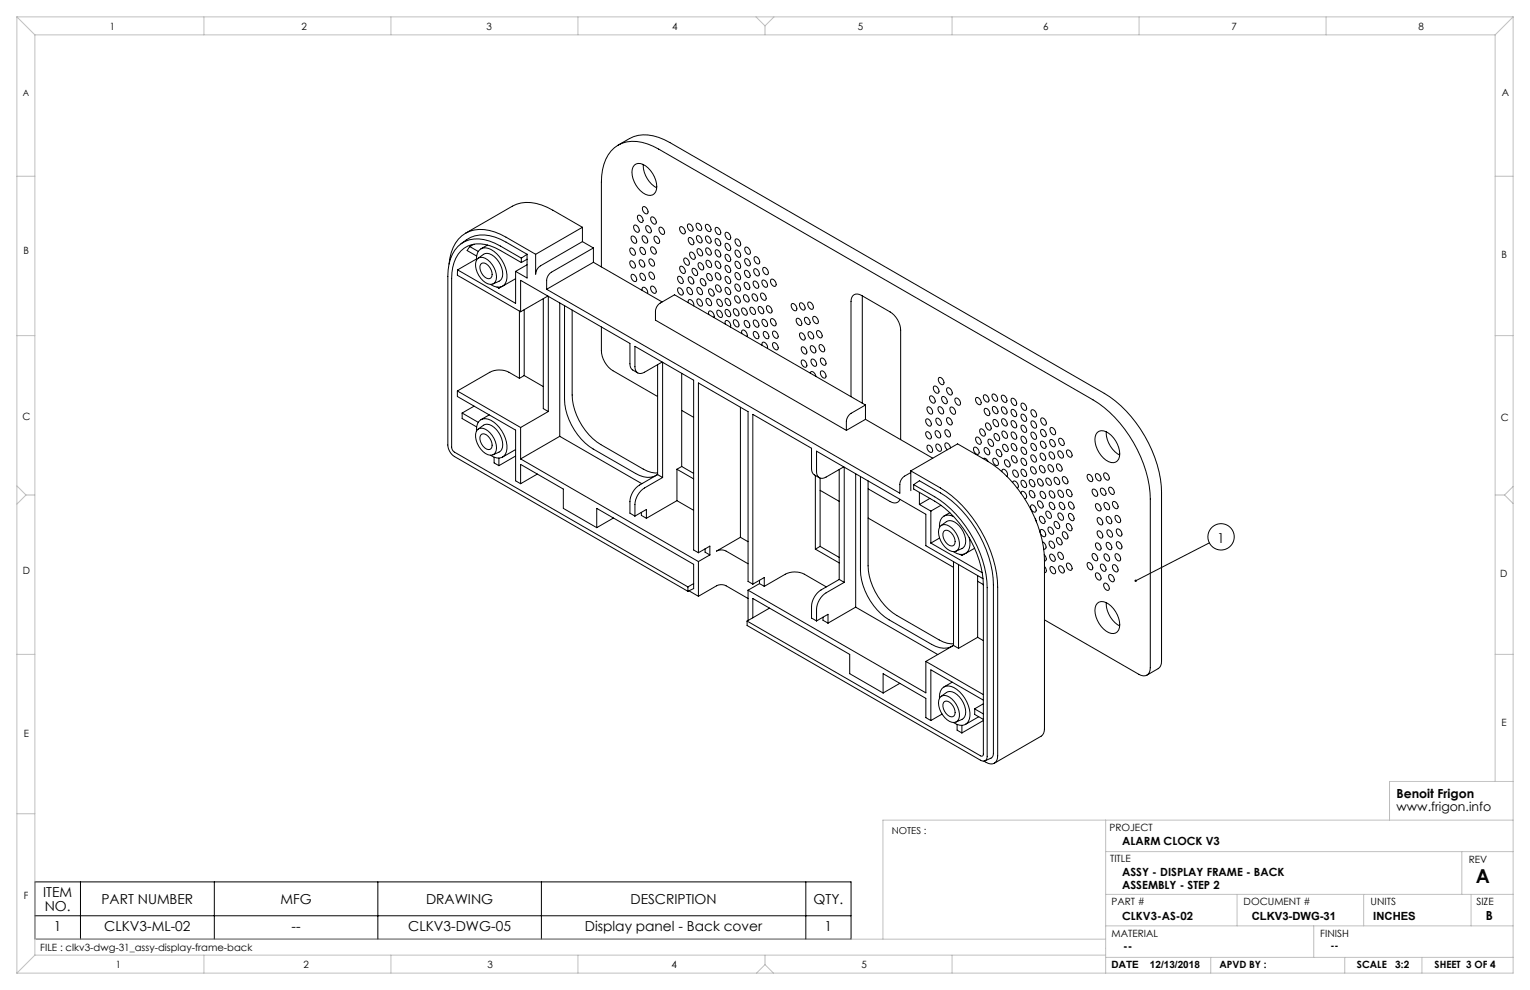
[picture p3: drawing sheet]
<svg xmlns="http://www.w3.org/2000/svg" width="432mm" height="279mm" viewBox="0 0 432 279" stroke-linecap="round" stroke-linejoin="round" font-family="sans-serif">
<g fill="none" stroke="#000" stroke-width=".28">
<path d="M174.5 41a11.8 11.8 0 0 1 8.4-2.9 15.6 15.6 0 0 1 6.2 2.1l122.6 70.8a35.7 35.7 0 0 1 16.1 28v47.6a2.29 2.29 0 0 1-.9 2.1l-3.2 1.8M179 46.6a2.84 2.84 0 0 1 3.9 .8 6.7 6.7 0 0 1 2.2 6.7 2.23 2.23 0 0 1-3.6 .3 7 7 0 0 1-2.8-7.3zM181.5 58.3a1.32 1.32 0 0 1 1.2 2 1.32 1.32 0 0 1-1.2-2zM181.5 46.4a7.5 7.5 0 0 0 3.8 6.6M129.1 76.2v1.5l17.8 10.3M129.1 76.2l16.4 9.4v-9M130.1 68.8a9.2 9.2 0 0 1 11.2-1.3l7.4 4.3M132.6 69.6l-.8 1.1 2.7 1.6M132.6 69.6l2.4 1.4M133.8 68.9l-1.2 .7M134.5 73.1l-5.4 3.1M134.5 73.4a2.82 2.82 0 0 1 2.5-3.5 8.1 8.1 0 0 1 5.9 6.6 3.6 3.6 0 0 1-1.3 4.4 3.4 3.4 0 0 1-3.2-.6"/>
<path d="M134.7 73.1a2.5 2.5 0 0 1 3.6 .9 5.6 5.6 0 0 1 1.5 5.5 2.16 2.16 0 0 1-3.5-.3 5.2 5.2 0 0 1-1.6-6.1zM134.9 72.9l1.6-1.1a2.93 2.93 0 0 1 3.6 1.2 5.8 5.8 0 0 1 1.5 5.7l-.8 .7-1.7 .7M135.9 74.3a2.33 2.33 0 0 1 2.7 1.8 1.88 1.88 0 0 1-.4 2.5 3.1 3.1 0 0 1-2.6-3.9zM137.6 69.2l-1.9 1M145.5 78.7l-3.7 2.1M147.1 72.9a30.5 30.5 0 0 0-10.5-5.3 8 8 0 0 0-9.9 7l-.3 3.4v47.6a4.2 4.2 0 0 0 1.9 3.3l65.8 38M147.1 74.1a29.5 29.5 0 0 0-10.1-5.1 7.4 7.4 0 0 0-9.2 6.5l-.3 3.1v47.6l.3 1 66.3 38.4M147.1 72.9v1.2M148.7 71.8v6.7l-3.2-1.9M148.7 71.8l-1.6 1.1M148.7 73.2l-1.6 .9M148.7 74.7l-3.2 1.9"/>
<path d="M151.2 71.8l-8.4-4.9a11.4 11.4 0 0 0-11.4-1.1 10.8 10.8 0 0 0-4.7 8.7M164.4 68.2l-11.9 6.8a2.98 2.98 0 0 0-1.3 2.4v-5.6M164.4 64.1l-8.4-4.8a11.4 11.4 0 0 0-11.4-1.1l-13.2 7.6M164.4 68.2l3.1 1.8M164.4 64.1l-13.2 7.7M164.4 64.1v4.1M167.5 70l-11.9 6.8a2.98 2.98 0 0 0-1.3 2.4v2.4M167.5 74l-13.2 7.6M167.5 74l19.4 11.2M167.5 70v4M169.7 75.3v-23.9a11.4 11.4 0 0 1 4.8-10.4 11.4 11.4 0 0 1 11.4 1.1l122.6 70.7a35.7 35.7 0 0 1 16.1 28v47.6a1.97 1.97 0 0 1-.9 2.1 1.97 1.97 0 0 1-2.3-.2l-26.6-15.4M178 70a1.32 1.32 0 0 1 1.1 2 1.32 1.32 0 0 1-1.1-2z"/>
<path d="M178 73.6a1.32 1.32 0 0 1 1.1 2 1.32 1.32 0 0 1-1.1-2zM178.3 66.6a1.32 1.32 0 0 1 1.2 2 1.32 1.32 0 0 1-1.2-2zM178.3 77.5a1.32 1.32 0 0 1 1.2 1.9 1.32 1.32 0 0 1-1.2-1.9zM179 63.5a1.32 1.32 0 0 1 1.2 2 1.32 1.32 0 0 1-1.2-2zM180.1 60.8a1.32 1.32 0 0 1 1.2 1.9 1.32 1.32 0 0 1-1.2-1.9zM180.6 73.4a1.32 1.32 0 0 1 1.1 1.9 1.32 1.32 0 0 1-1.1-1.9zM180.8 69.8a1.32 1.32 0 0 1 1.2 2 1.32 1.32 0 0 1-1.2-2zM180.8 77.1a1.32 1.32 0 0 1 1.2 2 1.32 1.32 0 0 1-1.2-2zM181.4 66.6a1.32 1.32 0 0 1 1.2 2 1.32 1.32 0 0 1-1.2-2zM182.5 63.7a1.32 1.32 0 0 1 1.1 2 1.32 1.32 0 0 1-1.1-2zM183.4 73.1a1.32 1.32 0 0 1 1.1 2 1.32 1.32 0 0 1-1.1-2zM183.4 76.8a1.32 1.32 0 0 1 1.1 2 1.32 1.32 0 0 1-1.1-2z"/>
<path d="M183.8 69.7a1.32 1.32 0 0 1 1.2 2 1.32 1.32 0 0 1-1.2-2zM183.9 61.2a1.32 1.32 0 0 1 1.1 2 1.32 1.32 0 0 1-1.1-2zM184.8 66.7a1.32 1.32 0 0 1 1.1 2 1.32 1.32 0 0 1-1.1-2zM186.2 64.1a1.32 1.32 0 0 1 1.1 2 1.32 1.32 0 0 1-1.1-2zM191.5 78a1.32 1.32 0 0 1 1.1 2 1.32 1.32 0 0 1-1.1-2zM192 64a1.32 1.32 0 0 1 1.2 2 1.32 1.32 0 0 1-1.2-2zM192 75.2a1.32 1.32 0 0 1 1.2 1.9 1.32 1.32 0 0 1-1.2-1.9zM193.2 72.9a1.32 1.32 0 0 1 1.1 1.9 1.32 1.32 0 0 1-1.1-1.9zM194.2 63.2a1.32 1.32 0 0 1 1.2 2 1.32 1.32 0 0 1-1.2-2zM194.4 78.1a1.32 1.32 0 0 1 1.2 2 1.32 1.32 0 0 1-1.2-2zM194.5 67.1a1.32 1.32 0 0 1 1.1 1.9 1.32 1.32 0 0 1-1.1-1.9zM194.8 71.2a1.32 1.32 0 0 1 1.2 2 1.32 1.32 0 0 1-1.2-2z"/>
<path d="M195.5 75.8a1.32 1.32 0 0 1 1.2 1.9 1.32 1.32 0 0 1-1.2-1.9zM196.7 63a1.32 1.32 0 0 1 1.1 2 1.32 1.32 0 0 1-1.1-2zM196.8 66.5a1.32 1.32 0 0 1 1.1 2 1.32 1.32 0 0 1-1.1-2zM196.9 70.2a1.32 1.32 0 0 1 1.2 2 1.32 1.32 0 0 1-1.2-2zM197.2 74.2a1.32 1.32 0 0 1 1.2 1.9 1.32 1.32 0 0 1-1.2-1.9zM197.9 78.7a1.32 1.32 0 0 1 1.1 1.9 1.32 1.32 0 0 1-1.1-1.9zM199.3 63.3a1.32 1.32 0 0 1 1.1 2 1.32 1.32 0 0 1-1.1-2zM199.3 66.6a1.32 1.32 0 0 1 1.2 2 1.32 1.32 0 0 1-1.2-2zM199.4 70a1.32 1.32 0 0 1 1.1 2 1.32 1.32 0 0 1-1.1-2zM199.5 73.5a1.32 1.32 0 0 1 1.1 2 1.32 1.32 0 0 1-1.1-2zM199.7 77.2a1.32 1.32 0 0 1 1.1 2 1.32 1.32 0 0 1-1.1-2zM202 64.2a1.32 1.32 0 0 1 1.2 2 1.32 1.32 0 0 1-1.2-2z"/>
<path d="M202 67.4a1.32 1.32 0 0 1 1.2 1.9 1.32 1.32 0 0 1-1.2-1.9zM202.1 70.5a1.32 1.32 0 0 1 1.1 2 1.32 1.32 0 0 1-1.1-2zM202.1 73.7a1.32 1.32 0 0 1 1.1 2 1.32 1.32 0 0 1-1.1-2zM202.1 77a1.32 1.32 0 0 1 1.1 2 1.32 1.32 0 0 1-1.1-2zM204.9 65.6a1.32 1.32 0 0 1 1.1 2 1.32 1.32 0 0 1-1.1-2zM204.9 68.7a1.32 1.32 0 0 1 1.1 2 1.32 1.32 0 0 1-1.1-2zM204.9 71.8a1.32 1.32 0 0 1 1.1 2 1.32 1.32 0 0 1-1.1-2zM204.9 74.9a1.32 1.32 0 0 1 1.1 2 1.32 1.32 0 0 1-1.1-2zM204.9 78a1.32 1.32 0 0 1 1.1 2 1.32 1.32 0 0 1-1.1-2zM207.6 77a1.32 1.32 0 0 1 1.2 1.9 1.32 1.32 0 0 1-1.2-1.9zM207.7 73.8a1.32 1.32 0 0 1 1.1 1.9 1.32 1.32 0 0 1-1.1-1.9zM207.7 70.6a1.32 1.32 0 0 1 1.1 2 1.32 1.32 0 0 1-1.1-2z"/>
<path d="M207.7 67.5a1.32 1.32 0 0 1 1.1 1.9 1.32 1.32 0 0 1-1.1-1.9zM210.2 79.7a1.32 1.32 0 0 1 1.2 2 1.32 1.32 0 0 1-1.2-2zM210.3 76.3a1.32 1.32 0 0 1 1.2 2 1.32 1.32 0 0 1-1.2-2zM210.4 73a1.32 1.32 0 0 1 1.1 2 1.32 1.32 0 0 1-1.1-2zM210.4 69.8a1.32 1.32 0 0 1 1.2 1.9 1.32 1.32 0 0 1-1.2-1.9zM212.8 79.4a1.32 1.32 0 0 1 1.1 1.9 1.32 1.32 0 0 1-1.1-1.9zM212.9 75.9a1.32 1.32 0 0 1 1.2 1.9 1.32 1.32 0 0 1-1.2-1.9zM213 72.5a1.32 1.32 0 0 1 1.2 1.9 1.32 1.32 0 0 1-1.2-1.9zM215.2 79.1a1.32 1.32 0 0 1 1.2 1.9 1.32 1.32 0 0 1-1.2-1.9zM215.5 75.5a1.32 1.32 0 0 1 1.1 2 1.32 1.32 0 0 1-1.1-2zM217.7 78.8a1.32 1.32 0 0 1 1.1 2 1.32 1.32 0 0 1-1.1-2zM140.3 81l.5 .3"/>
<path d="M140.8 81.1v.2M141.5 80.9l-.7 .4M146.6 87.8v19M146.9 88v-8.9l30.9 17.8v5.8a1.9 1.9 0 0 0 .8 1.7l1.4 .8M147.9 87.4v18.6M153.3 84.3v31l1.4 .8M154.3 81.6l99.7 57.6v-2.5a2.98 2.98 0 0 1 1.3-2.3l1.8-1M154.6 83.6l-7.7 4.4M154.7 83.6v32.5M158 85.5v37.6M159.3 86.3v26.4a17.8 17.8 0 0 0 8.1 14l12 6.9a5.4 5.4 0 0 0 6.2 .3M161.5 87.5v24a17.8 17.8 0 0 0 8.1 14l11.9 6.9a6.9 6.9 0 0 0 4.1 1.1"/>
<path d="M169.7 92.3v6.7a7.1 7.1 0 0 0 3.3 5.6l12.6 7.3M181.2 82l.2-.9a1.37 1.37 0 0 1 1.4 1.7M183.8 80.8a1.32 1.32 0 0 1 1.2 2 1.32 1.32 0 0 1-1.2-2zM191.5 81.3a1.32 1.32 0 0 1 1.1 1.9 1.32 1.32 0 0 1-1.1-1.9zM194.1 81.1a1.32 1.32 0 0 1 1.1 2 1.32 1.32 0 0 1-1.1-2zM194.3 85.4a.6 .6 0 0 1 .4-.9l.9 .7 .2 1.1M196.9 84.4a1.32 1.32 0 0 1 1.1 2 1.32 1.32 0 0 1-1.1-2zM196.9 81.2a1.32 1.32 0 0 1 1.1 1.9 1.32 1.32 0 0 1-1.1-1.9zM199.5 84.3a1.32 1.32 0 0 1 1.1 1.9 1.32 1.32 0 0 1-1.1-1.9zM200 88.8l-.1-.5 .3-.5a1.41 1.41 0 0 1 1.3 1.8M200.2 81.6a1.32 1.32 0 0 1 1.1 1.9 1.32 1.32 0 0 1-1.1-1.9zM202.2 80.4a1.32 1.32 0 0 1 1.1 2 1.32 1.32 0 0 1-1.1-2z"/>
<path d="M202.5 87.6a1.32 1.32 0 0 1 1.2 2 1.32 1.32 0 0 1-1.2-2zM202.5 84.5a1.32 1.32 0 0 1 1.2 1.9 1.32 1.32 0 0 1-1.2-1.9zM204.7 91.5l-.1-.5 .3-.5a1.41 1.41 0 0 1 1.2 1.8M204.9 87.4a1.32 1.32 0 0 1 1.1 1.9 1.32 1.32 0 0 1-1.1-1.9zM204.9 81.1a1.32 1.32 0 0 1 1.1 2 1.32 1.32 0 0 1-1.1-2zM204.9 84.3a1.32 1.32 0 0 1 1.1 1.9 1.32 1.32 0 0 1-1.1-1.9zM207.2 87.2a1.32 1.32 0 0 1 1.1 1.9 1.32 1.32 0 0 1-1.1-1.9zM207.2 90.3a1.32 1.32 0 0 1 1.1 1.9 1.32 1.32 0 0 1-1.1-1.9zM207.5 83.5a1.32 1.32 0 0 1 1.2 2 1.32 1.32 0 0 1-1.2-2zM207.6 80.2a1.32 1.32 0 0 1 1.2 2 1.32 1.32 0 0 1-1.2-2zM209.4 94.2l-.1-.5 .2-.5a1.41 1.41 0 0 1 1.3 1.8M209.5 86.9a1.32 1.32 0 0 1 1.2 2 1.32 1.32 0 0 1-1.2-2z"/>
<path d="M210 83.2a1.32 1.32 0 0 1 1.2 2 1.32 1.32 0 0 1-1.2-2zM210.2 90.5a1.32 1.32 0 0 1 1.2 2 1.32 1.32 0 0 1-1.2-2zM211.9 86.7a1.32 1.32 0 0 1 1.1 2 1.32 1.32 0 0 1-1.1-2zM212.5 83a1.32 1.32 0 0 1 1.1 1.9 1.32 1.32 0 0 1-1.1-1.9zM212.8 90.3a1.32 1.32 0 0 1 1.2 2 1.32 1.32 0 0 1-1.2-2zM212.8 93.6a1.32 1.32 0 0 1 1.2 2 1.32 1.32 0 0 1-1.2-2zM214.2 86.5a1.32 1.32 0 0 1 1.1 2 1.32 1.32 0 0 1-1.1-2zM214.9 82.7a1.32 1.32 0 0 1 1.1 2 1.32 1.32 0 0 1-1.1-2zM215.1 97.5a.6 .6 0 0 1 .4-1l.9 .8 .2 1M215.3 90.2a1.32 1.32 0 0 1 1.1 1.9 1.32 1.32 0 0 1-1.1-1.9zM215.6 93.6a1.32 1.32 0 0 1 1.2 2 1.32 1.32 0 0 1-1.2-2zM216.5 86.3a1.32 1.32 0 0 1 1.2 2 1.32 1.32 0 0 1-1.2-2z"/>
<path d="M217.7 90a1.32 1.32 0 0 1 1.1 1.9 1.32 1.32 0 0 1-1.1-1.9zM218.2 93.5a1.32 1.32 0 0 1 1.2 2 1.32 1.32 0 0 1-1.2-2zM218.2 96.7a1.32 1.32 0 0 1 1.2 2 1.32 1.32 0 0 1-1.2-2zM223.5 85.7a1.32 1.32 0 0 1 1.2 2 1.32 1.32 0 0 1-1.2-2zM224.9 89.9a1.32 1.32 0 0 1 1.2 1.9 1.32 1.32 0 0 1-1.2-1.9zM225.9 85.5a1.32 1.32 0 0 1 1.1 2 1.32 1.32 0 0 1-1.1-2zM225.9 94a1.32 1.32 0 0 1 1.1 1.9 1.32 1.32 0 0 1-1.1-1.9zM226.3 97.9a1.32 1.32 0 0 1 1.2 2 1.32 1.32 0 0 1-1.2-2zM227.3 89.6a1.32 1.32 0 0 1 1.1 2 1.32 1.32 0 0 1-1.1-2zM228.2 85.3a1.32 1.32 0 0 1 1.1 2 1.32 1.32 0 0 1-1.1-2zM228.3 93.6a1.32 1.32 0 0 1 1.1 2 1.32 1.32 0 0 1-1.1-2zM228.9 97.6a1.32 1.32 0 0 1 1.1 2 1.32 1.32 0 0 1-1.1-2z"/>
<path d="M229.6 89.3a1.32 1.32 0 0 1 1.1 2 1.32 1.32 0 0 1-1.1-2zM230.7 93.3a1.32 1.32 0 0 1 1.1 2 1.32 1.32 0 0 1-1.1-2zM231.4 97.3a1.32 1.32 0 0 1 1.1 2 1.32 1.32 0 0 1-1.1-2zM243.4 83.5v30.3M129.1 110.3v1.6l16.4 9.5v14.3l1.4 .8M129.1 110.3l17.8 10.4M130.4 116.6v1.5l4.1 2.4M130.4 116.6l4.6 2.6M133.8 114.6l-3.4 2M138.1 117.1l-2.4 1.3M146.6 106.8l-3-1.7a6 6 0 0 0-5.4 0l-9.1 5.2M147.9 106l-1.3 .8"/>
<path d="M147.9 106l5.4 3.1M154.7 116.1l-7.8 4.6M185.6 102.9v31M186.9 102.2l-5 2.9a1.64 1.64 0 0 1-1.9 .1 1.64 1.64 0 0 1-.8-1.7v-5.8l16.6 9.6v47.9l1.3 .8M187 102.3v32.5M192.4 115.8l3.4 2M192.4 105.4v26.3M209 114.9v36.7M226.3 101.6a1.32 1.32 0 0 1 1.2 2 1.32 1.32 0 0 1-1.2-2zM228.7 105.3l.2-.4a1.35 1.35 0 0 1 1.4 1.3M229.1 101.4a1.32 1.32 0 0 1 1.1 1.9 1.32 1.32 0 0 1-1.1-1.9zM231.7 104.7a1.32 1.32 0 0 1 1.2 2 1.32 1.32 0 0 1-1.2-2z"/>
<path d="M231.7 101.1a1.32 1.32 0 0 1 1.2 2 1.32 1.32 0 0 1-1.2-2zM240.2 112v-26.9a1.81 1.81 0 0 1 .8-1.9 1.81 1.81 0 0 1 2.1 .2l8.1 4.6a6.6 6.6 0 0 1 3 5.2v30.9M244.3 114.3l-4.1 2.3a2.98 2.98 0 0 0-1.3 2.4v2.5M244.3 114.3l-53.9-31.1-4.1 2.3a2.98 2.98 0 0 0-1.3 2.4v2.5l53.9 31.1M244.3 118.3l-5.4 3.2M244.3 118.3l18.9 11M244.3 114.3v4M261.5 118.2a1.32 1.32 0 0 1 1.1 2 1.32 1.32 0 0 1-1.1-2zM261.8 114.9a1.32 1.32 0 0 1 1.2 1.9 1.32 1.32 0 0 1-1.2-1.9zM262.6 111.8a1.32 1.32 0 0 1 1.1 1.9 1.32 1.32 0 0 1-1.1-1.9zM263.6 109a1.32 1.32 0 0 1 1.2 2 1.32 1.32 0 0 1-1.2-2zM264.3 118a1.32 1.32 0 0 1 1.2 2 1.32 1.32 0 0 1-1.2-2z"/>
<path d="M264.9 114.8a1.32 1.32 0 0 1 1.2 2 1.32 1.32 0 0 1-1.2-2zM265 106.6a1.32 1.32 0 0 1 1.2 1.9 1.32 1.32 0 0 1-1.2-1.9zM266 111.9a1.32 1.32 0 0 1 1.1 2 1.32 1.32 0 0 1-1.1-2zM267.4 117.9a1.32 1.32 0 0 1 1.1 2 1.32 1.32 0 0 1-1.1-2zM267.4 109.5a1.32 1.32 0 0 1 1.1 1.9 1.32 1.32 0 0 1-1.1-1.9zM268.3 114.9a1.32 1.32 0 0 1 1.1 2 1.32 1.32 0 0 1-1.1-2zM269.7 112.4a1.32 1.32 0 0 1 1.1 1.9 1.32 1.32 0 0 1-1.1-1.9zM275.5 112.2a1.32 1.32 0 0 1 1.2 2 1.32 1.32 0 0 1-1.2-2zM277.7 111.5a1.32 1.32 0 0 1 1.2 1.9 1.32 1.32 0 0 1-1.2-1.9zM278 115.3a1.32 1.32 0 0 1 1.1 2 1.32 1.32 0 0 1-1.1-2zM278.4 119.4a1.32 1.32 0 0 1 1.1 2 1.32 1.32 0 0 1-1.1-2zM280.2 111.2a1.32 1.32 0 0 1 1.1 2 1.32 1.32 0 0 1-1.1-2z"/>
<path d="M280.3 114.7a1.32 1.32 0 0 1 1.1 2 1.32 1.32 0 0 1-1.1-2zM280.5 118.4a1.32 1.32 0 0 1 1.1 2 1.32 1.32 0 0 1-1.1-2zM282.8 111.6a1.32 1.32 0 0 1 1.2 1.9 1.32 1.32 0 0 1-1.2-1.9zM282.8 114.8a1.32 1.32 0 0 1 1.2 2 1.32 1.32 0 0 1-1.2-2zM282.9 118.2a1.32 1.32 0 0 1 1.1 2 1.32 1.32 0 0 1-1.1-2zM285.6 112.4a1.32 1.32 0 0 1 1.1 2 1.32 1.32 0 0 1-1.1-2zM285.6 115.6a1.32 1.32 0 0 1 1.1 2 1.32 1.32 0 0 1-1.1-2zM285.6 118.7a1.32 1.32 0 0 1 1.1 2 1.32 1.32 0 0 1-1.1-2zM288.4 113.8a1.32 1.32 0 0 1 1.1 2 1.32 1.32 0 0 1-1.1-2zM288.4 116.9a1.32 1.32 0 0 1 1.1 2 1.32 1.32 0 0 1-1.1-2zM291.2 118.8a1.32 1.32 0 0 1 1.1 2 1.32 1.32 0 0 1-1.1-2zM291.2 115.7a1.32 1.32 0 0 1 1.1 1.9 1.32 1.32 0 0 1-1.1-1.9z"/>
<path d="M293.9 118a1.32 1.32 0 0 1 1.2 2 1.32 1.32 0 0 1-1.2-2zM134.5 121.6a2.82 2.82 0 0 1 2.5-3.4 8.1 8.1 0 0 1 5.9 6.5 3.6 3.6 0 0 1-1.3 4.4 3.4 3.4 0 0 1-3.2-.6M134.7 121.3a2.5 2.5 0 0 1 3.6 .9 5.6 5.6 0 0 1 1.5 5.5 2.16 2.16 0 0 1-3.5-.3 5.2 5.2 0 0 1-1.6-6.1zM134.9 121.1l1.6-1.1a2.93 2.93 0 0 1 3.6 1.3 5.8 5.8 0 0 1 1.5 5.6l-.8 .7-1.7 .8M135.9 122.6a2.33 2.33 0 0 1 2.7 1.8 1.88 1.88 0 0 1-.4 2.4 3.1 3.1 0 0 1-2.6-3.9zM139.5 129v1.6l1.3 .8M140.8 129.3v2.1M145.5 126.9l-3.7 2.1M145.5 128.7l-4.7 2.7M146.9 136.5v-5.4l12.1 6.9v5.5l9.4 5.4M146.9 120.7v8.8M146.9 129.5l50.2 29"/>
<path d="M151.6 133.8l-4.7 2.7M158 123.1l23.1 13.4M158 123.1l-11.1 6.4M185.6 133.9l-5.1 3a6 6 0 0 0-2.7 4.7v3.2l1.4 .9M185.6 133.9l1.4 .9M187 134.8l-5.1 2.9a6 6 0 0 0-2.7 4.7v3.3M191 132.4l4.8 2.8M191 132.4v8.9M192.4 131.7l3.4 1.9M192.4 131.7l-1.4 .7M230.1 134.2v20.8M231.2 134.8l-1.4-.8a1.91 1.91 0 0 1-.8-1.7v-5.8l-16.5-9.6v48"/>
<path d="M231.5 138.4l5.3 3.1M231.5 134.9v19.3M236.8 132.5v31M238.1 131.8l-5 2.8a1.64 1.64 0 0 1-1.9 .2 1.64 1.64 0 0 1-.8-1.7v-5.8l30.9 17.8v8.9l16.1 9.3M238.3 131.8v32.6M241.5 133.7v37.7M242.8 134.5v26.4a17.8 17.8 0 0 0 8.1 14l12 7a5.4 5.4 0 0 0 6.2 .2M245 138l6.2 3.6a1.75 1.75 0 0 0 2.8-.7M245 135.7v24a17.8 17.8 0 0 0 8.1 14l12 6.9a6.9 6.9 0 0 0 4 1.1M257.1 132.9l8.3 4.8a35.7 35.7 0 0 1 16.2 28v47.6a1.97 1.97 0 0 1-1 2.1 1.97 1.97 0 0 1-2.3-.2l-.6-.4M257.1 132.9l13.2-7.6 8.3 4.8a35.7 35.7 0 0 1 16.2 28v47.6a2.29 2.29 0 0 1-1 2.1l-13.2 7.6M257.1 132.9v5.6"/>
<path d="M257.9 136.8l1.6-1.1a38.4 38.4 0 0 1 12 8.4 33.4 33.4 0 0 1 8.9 20.9v47.6l-.4 1.1-2 1M257.9 136.8a38.1 38.1 0 0 1 11.9 8.4 33.1 33.1 0 0 1 8.8 20.7v47.6a1.15 1.15 0 0 1-.5 1.2 1.15 1.15 0 0 1-1.4-.1l-65.9-38.1v-1.2M257.9 136.8v1.2a36.6 36.6 0 0 1 11.5 8 30.7 30.7 0 0 1 8.1 19.2v47.6a.49 .49 0 0 1-.2 .6 .49 .49 0 0 1-.6-.1l-65.9-38M259.5 139v3.4M261.5 121.9a1.32 1.32 0 0 1 1.1 1.9 1.32 1.32 0 0 1-1.1-1.9zM261.8 125.7a1.32 1.32 0 0 1 1.2 1.9 1.32 1.32 0 0 1-1.2-1.9zM264.1 121.6a1.32 1.32 0 0 1 1.2 2 1.32 1.32 0 0 1-1.2-2zM264.3 125.4a1.32 1.32 0 0 1 1.2 1.9 1.32 1.32 0 0 1-1.2-1.9zM266.9 121.3a1.32 1.32 0 0 1 1.1 2 1.32 1.32 0 0 1-1.1-2zM268.3 126.4l-.3-.7a.83 .83 0 0 0-1.3-.5v.7l.7 1M275 126.2a1.32 1.32 0 0 1 1.1 2 1.32 1.32 0 0 1-1.1-2zM275.6 123.4a1.32 1.32 0 0 1 1.1 2 1.32 1.32 0 0 1-1.1-2z"/>
<path d="M276.7 121.1a1.32 1.32 0 0 1 1.1 1.9 1.32 1.32 0 0 1-1.1-1.9zM277.5 129.4h.1a1.08 1.08 0 0 1 1.2 .8M278 126.4a1.32 1.32 0 0 1 1.1 1.9 1.32 1.32 0 0 1-1.1-1.9zM279 124a1.32 1.32 0 0 1 1.2 2 1.32 1.32 0 0 1-1.2-2zM280.4 129.4a1.32 1.32 0 0 1 1.2 1.9 1.32 1.32 0 0 1-1.2-1.9zM280.7 122.4a1.32 1.32 0 0 1 1.2 2 1.32 1.32 0 0 1-1.2-2zM281.4 126.9a1.32 1.32 0 0 1 1.1 2 1.32 1.32 0 0 1-1.1-2zM282.8 133.1l.2-.6a1.34 1.34 0 0 1 1.2 1.9M283 121.7a1.32 1.32 0 0 1 1.1 2 1.32 1.32 0 0 1-1.1-2zM283.2 125.4a1.32 1.32 0 0 1 1.1 2 1.32 1.32 0 0 1-1.1-2zM283.7 129.8a1.32 1.32 0 0 1 1.1 2 1.32 1.32 0 0 1-1.1-2zM285.6 121.9a1.32 1.32 0 0 1 1.1 2 1.32 1.32 0 0 1-1.1-2z"/>
<path d="M285.6 125.2a1.32 1.32 0 0 1 1.1 2 1.32 1.32 0 0 1-1.1-2zM285.7 128.6a1.32 1.32 0 0 1 1.1 2 1.32 1.32 0 0 1-1.1-2zM285.8 136.2l.2-.4a1.28 1.28 0 0 1 1.1 2M286 132.7a1.32 1.32 0 0 1 1.2 2 1.32 1.32 0 0 1-1.2-2zM288.1 139.2l.3-.5a1.32 1.32 0 0 1 1.1 2h-.3M288.4 135.6a1.32 1.32 0 0 1 1.1 2 1.32 1.32 0 0 1-1.1-2zM288.4 120a1.32 1.32 0 0 1 1.1 2 1.32 1.32 0 0 1-1.1-2zM288.4 123.1a1.32 1.32 0 0 1 1.1 2 1.32 1.32 0 0 1-1.1-2zM288.4 126.2a1.32 1.32 0 0 1 1.1 2 1.32 1.32 0 0 1-1.1-2zM288.4 129.4a1.32 1.32 0 0 1 1.1 1.9 1.32 1.32 0 0 1-1.1-1.9zM288.4 132.5a1.32 1.32 0 0 1 1.1 1.9 1.32 1.32 0 0 1-1.1-1.9zM290.7 138.5a1.32 1.32 0 0 1 1.1 2 1.32 1.32 0 0 1-1.1-2z"/>
<path d="M290.7 135.4a1.32 1.32 0 0 1 1.1 2 1.32 1.32 0 0 1-1.1-2zM291.1 131.7a1.32 1.32 0 0 1 1.1 2 1.32 1.32 0 0 1-1.1-2zM291.1 128.4a1.32 1.32 0 0 1 1.2 2 1.32 1.32 0 0 1-1.2-2zM291.2 125.2a1.32 1.32 0 0 1 1.1 1.9 1.32 1.32 0 0 1-1.1-1.9zM291.2 122a1.32 1.32 0 0 1 1.1 2 1.32 1.32 0 0 1-1.1-2zM293 135.2a1.32 1.32 0 0 1 1.2 1.9 1.32 1.32 0 0 1-1.2-1.9zM293.6 131.4a1.32 1.32 0 0 1 1.1 2 1.32 1.32 0 0 1-1.1-2zM293.8 127.9a1.32 1.32 0 0 1 1.1 2 1.32 1.32 0 0 1-1.1-2zM293.8 138.7a1.32 1.32 0 0 1 1.1 2 1.32 1.32 0 0 1-1.1-2zM293.8 124.5a1.32 1.32 0 0 1 1.2 2 1.32 1.32 0 0 1-1.2-2zM293.9 121.2a1.32 1.32 0 0 1 1.1 2 1.32 1.32 0 0 1-1.1-2zM295.4 135a1.32 1.32 0 0 1 1.1 1.9 1.32 1.32 0 0 1-1.1-1.9z"/>
<path d="M296 131.2a1.32 1.32 0 0 1 1.1 2 1.32 1.32 0 0 1-1.1-2zM296.3 127.6a1.32 1.32 0 0 1 1.1 1.9 1.32 1.32 0 0 1-1.1-1.9zM296.3 138.6a1.32 1.32 0 0 1 1.2 1.9 1.32 1.32 0 0 1-1.2-1.9zM296.5 124.1a1.32 1.32 0 0 1 1.1 2 1.32 1.32 0 0 1-1.1-2zM296.6 120.7a1.32 1.32 0 0 1 1.1 2 1.32 1.32 0 0 1-1.1-2zM297.7 134.7a1.32 1.32 0 0 1 1.1 2 1.32 1.32 0 0 1-1.1-2zM298.4 131a1.32 1.32 0 0 1 1.1 1.9 1.32 1.32 0 0 1-1.1-1.9zM298.8 127.3a1.32 1.32 0 0 1 1.1 2 1.32 1.32 0 0 1-1.1-2zM298.8 138.4a1.32 1.32 0 0 1 1.1 1.9 1.32 1.32 0 0 1-1.1-1.9zM299 123.7a1.32 1.32 0 0 1 1.1 2 1.32 1.32 0 0 1-1.1-2zM300 134.5a1.32 1.32 0 0 1 1.2 2 1.32 1.32 0 0 1-1.2-2zM301.2 138.2a1.32 1.32 0 0 1 1.1 1.9 1.32 1.32 0 0 1-1.1-1.9z"/>
<path d="M301.2 127a1.32 1.32 0 0 1 1.1 2 1.32 1.32 0 0 1-1.1-2zM307 133.9a1.32 1.32 0 0 1 1.2 2 1.32 1.32 0 0 1-1.2-2zM308.4 138.1a1.32 1.32 0 0 1 1.2 1.9 1.32 1.32 0 0 1-1.2-1.9zM309.4 133.7a1.32 1.32 0 0 1 1.1 2 1.32 1.32 0 0 1-1.1-2zM309.7 122.1a2.84 2.84 0 0 1 3.9 .7 6.7 6.7 0 0 1 2.1 6.8 2.22 2.22 0 0 1-3.6 .3 7 7 0 0 1-2.8-7.3zM310.8 137.8a1.32 1.32 0 0 1 1.1 2 1.32 1.32 0 0 1-1.1-2zM311.7 133.5a1.32 1.32 0 0 1 1.1 2 1.32 1.32 0 0 1-1.1-2zM312.2 121.9a7.5 7.5 0 0 0 3.8 6.5M313.1 137.5a1.32 1.32 0 0 1 1.1 2 1.32 1.32 0 0 1-1.1-2zM168.4 148.9v-5.4l27.4 15.8v6.8l-1.7 .8M173.1 146.2l-4.7 2.7M179.2 145.7l3.2-1.9v2.5"/>
<path d="M181 144.6v.9l1.4 .8M191 141.3l4.8 2.7M191 141.3l-8.6 5M197.1 156v-47.9l14 8.1v47.9l1.4 .8M197.1 158.5v9.8M197.1 156l3.2-1.9v2.5M199 154.9v.9l1.3 .8M200.3 156.6l-3.2 1.9M209 151.6l-6.8 3.9a2.98 2.98 0 0 1 2.7 0l6.2 3.6M209 151.6l2.1 1.3M230.1 155l6.7 3.9M231.5 154.2l5.3 3.1"/>
<path d="M231.5 154.2l-1.4 .8M245 146.2l24.1 13.9M259.5 142.4l3.2 1.8M262.4 140.7l-2.9 1.7M262.7 144.2v9.1M262.7 153.3l14.5 8.3M265.2 151.8l-2.5 1.5M265.6 148.4a2.93 2.93 0 0 1 3.7 1.4 5 5 0 0 1 1 5.4 2.5 2.5 0 0 1-3.6-.9 5.6 5.6 0 0 1-1.5-5.5zM265.6 142.6l-2.9 1.6M265.6 148.3l1.5-1.1a2.93 2.93 0 0 1 3.7 1.3 5.8 5.8 0 0 1 1.4 5.6l-.7 .7-1.7 .8M266.6 149.8a2.33 2.33 0 0 1 2.7 1.8 1.88 1.88 0 0 1-.4 2.5 3.1 3.1 0 0 1-2.6-4zM268.1 144.7l-1.7 1"/>
<path d="M269.1 158.5v23.7M269.1 145.8a2.58 2.58 0 0 0-2.9 0 2.58 2.58 0 0 0-1.1 2.6v.5M270.5 159.3v23.7M270.9 156.5l.6 .3M271.5 156.5v.3M272.2 156.4l-.7 .4M273.5 151.8l.1 .1a3.6 3.6 0 0 1-1.3 4.4 3.4 3.4 0 0 1-3.2-.6M275.1 154.7l-2.6 1.5M291.1 142.5a1.32 1.32 0 0 1 1.1 2 1.32 1.32 0 0 1-1.1-2zM292.2 146.4l.3 .9M293 141.4a1.32 1.32 0 0 1 1.2 2 1.32 1.32 0 0 1-1.2-2zM293.6 145.7a1.32 1.32 0 0 1 1.1 2 1.32 1.32 0 0 1-1.1-2z"/>
<path d="M293.8 149.5a1.32 1.32 0 0 1 1.1 1.9 1.32 1.32 0 0 1-1.1-1.9zM294.2 152.9l.8 .7a.83 .83 0 0 1-.3 1.4l-.1-.1M294.7 156.6a.97 .97 0 0 1 .6 .8 .97 .97 0 0 1-.5 .9M294.8 159.9a.95 .95 0 0 1 .6 .8 .95 .95 0 0 1-.6 .9M295.4 144.3a1.32 1.32 0 0 1 1.1 2 1.32 1.32 0 0 1-1.1-2zM296 148.8a1.32 1.32 0 0 1 1.1 2 1.32 1.32 0 0 1-1.1-2zM296.3 152.7a1.32 1.32 0 0 1 1.1 2 1.32 1.32 0 0 1-1.1-2zM296.3 141.8a1.32 1.32 0 0 1 1.2 2 1.32 1.32 0 0 1-1.2-2zM296.5 156.4a1.32 1.32 0 0 1 1.1 2 1.32 1.32 0 0 1-1.1-2zM296.6 159.9a1.32 1.32 0 0 1 1.1 2 1.32 1.32 0 0 1-1.1-2zM297.7 147.2a1.32 1.32 0 0 1 1.1 2 1.32 1.32 0 0 1-1.1-2zM298.4 151.8a1.32 1.32 0 0 1 1.1 1.9 1.32 1.32 0 0 1-1.1-1.9z"/>
<path d="M298.8 155.9a1.32 1.32 0 0 1 1.1 2 1.32 1.32 0 0 1-1.1-2zM298.8 144.8a1.32 1.32 0 0 1 1.1 2 1.32 1.32 0 0 1-1.1-2zM299 159.7a1.32 1.32 0 0 1 1.1 2 1.32 1.32 0 0 1-1.1-2zM299.1 141.8a1.32 1.32 0 0 1 1.2 2 1.32 1.32 0 0 1-1.2-2zM300 150.1a1.32 1.32 0 0 1 1.2 2 1.32 1.32 0 0 1-1.2-2zM301.2 147.8a1.32 1.32 0 0 1 1.1 2 1.32 1.32 0 0 1-1.1-2zM301.2 158.9a1.32 1.32 0 0 1 1.1 2 1.32 1.32 0 0 1-1.1-2zM301.8 144.9a1.32 1.32 0 0 1 1.1 2 1.32 1.32 0 0 1-1.1-2zM301.8 141.7a1.32 1.32 0 0 1 1.1 2 1.32 1.32 0 0 1-1.1-2zM307 158.8a1.32 1.32 0 0 1 1.2 2 1.32 1.32 0 0 1-1.2-2zM308.4 156.3a1.32 1.32 0 0 1 1.2 1.9 1.32 1.32 0 0 1-1.2-1.9zM309.4 142.2a1.32 1.32 0 0 1 1.1 2 1.32 1.32 0 0 1-1.1-2z"/>
<path d="M309.4 153.2a1.32 1.32 0 0 1 1.1 2 1.32 1.32 0 0 1-1.1-2zM309.9 146.1a1.32 1.32 0 0 1 1.1 2 1.32 1.32 0 0 1-1.1-2zM309.9 149.8a1.32 1.32 0 0 1 1.1 2 1.32 1.32 0 0 1-1.1-2zM310.8 159.2a1.32 1.32 0 0 1 1.1 2 1.32 1.32 0 0 1-1.1-2zM311.8 141.9a1.32 1.32 0 0 1 1.1 1.9 1.32 1.32 0 0 1-1.1-1.9zM311.8 156.3a1.32 1.32 0 0 1 1.1 2 1.32 1.32 0 0 1-1.1-2zM312.4 145.8a1.32 1.32 0 0 1 1.2 2 1.32 1.32 0 0 1-1.2-2zM312.4 153.1a1.32 1.32 0 0 1 1.2 2 1.32 1.32 0 0 1-1.2-2zM312.6 149.6a1.32 1.32 0 0 1 1.2 2 1.32 1.32 0 0 1-1.2-2zM314.2 141.6a1.32 1.32 0 0 1 1.1 1.9 1.32 1.32 0 0 1-1.1-1.9zM314.2 159.4a1.32 1.32 0 0 1 1.1 2 1.32 1.32 0 0 1-1.1-2zM314.9 145.5a1.32 1.32 0 0 1 1.1 2 1.32 1.32 0 0 1-1.1-2z"/>
<path d="M314.9 156.3a1.32 1.32 0 0 1 1.1 2 1.32 1.32 0 0 1-1.1-2zM315.3 149.3a1.32 1.32 0 0 1 1.1 2 1.32 1.32 0 0 1-1.1-2zM315.3 152.9a1.32 1.32 0 0 1 1.1 2 1.32 1.32 0 0 1-1.1-2zM341.3 153.2l-20.8 10.7M194.1 165.6v1.3M194.4 166.7l2.7 1.6M195.8 164.7l-1.7 .9M197.1 168.3l5.1-3a2.98 2.98 0 0 1 2.7 0l6.2 3.6M211.1 166.6l50.2 28.9v-8.8M211.1 166.6v8.5M212.5 174.3v-5.4l27.3 15.8v5.4l9.4 5.5M212.5 164.9l3.2-1.9v2.5"/>
<path d="M214.3 164.7l-3.2 1.9M214.3 164.7l1.4 .8M214.3 163.8v.9M215.7 165.5l5.9-3.4a6 6 0 0 1 5.4 0l6.2 3.5M217.2 171.6l-6.4 3.7M230.4 175.2l3.3-1.8v2.5M232.3 174.2v.8l1.4 .9M236.8 163.5l-5.1 3a6 6 0 0 0-2.7 4.7v3.2l1.4 .8M236.8 163.5l1.5 .9M238.3 164.4l-5.2 2.9a6 6 0 0 0-2.7 4.7v3.2M241.5 171.4l23.2 13.3M241.5 171.4l-7.8 4.5"/>
<path d="M275.9 164l1.6 1M275.9 179.9l-5.4 3.1M275.9 162.4v17.5M275.9 179.9l1.6 .9M309.4 161.7a1.32 1.32 0 0 1 1.1 2 1.32 1.32 0 0 1-1.1-2zM309.7 170.3a2.84 2.84 0 0 1 3.9 .8 6.7 6.7 0 0 1 2.1 6.7 2.22 2.22 0 0 1-3.6 .3 7 7 0 0 1-2.8-7.3zM311.7 164.6a1.32 1.32 0 0 1 1.1 2 1.32 1.32 0 0 1-1.1-2zM312.2 170.1a7.5 7.5 0 0 0 3.8 6.6M313.1 162.2a1.32 1.32 0 0 1 1.1 2 1.32 1.32 0 0 1-1.1-2zM249.2 195.6v-5.5l12.1 7v5.4l1.4 .9M254 192.9l-4.8 2.7M261.3 186.7l16.2 9.3"/>
<path d="M265.1 197.1a2.82 2.82 0 0 1 2.6-3.5 8.1 8.1 0 0 1 5.9 6.5 3.6 3.6 0 0 1-1.3 4.4 3.4 3.4 0 0 1-3.2-.6M265.6 196.6a2.93 2.93 0 0 1 3.7 1.4 5 5 0 0 1 1 5.4 2.5 2.5 0 0 1-3.6-.8 5.6 5.6 0 0 1-1.5-5.6zM265.6 196.5l1.5-1.1a2.93 2.93 0 0 1 3.7 1.3 5.8 5.8 0 0 1 1.4 5.6l-.7 .7-1.7 .8M266.6 198a2.33 2.33 0 0 1 2.7 1.8 1.88 1.88 0 0 1-.4 2.5 3.1 3.1 0 0 1-2.6-4zM268.7 192.5l-2.3 1.4M269.1 182.2l1.4 .8M269.1 182.2l-7.8 4.5M277.5 197.6l-14.8-8.6v14.4M277.5 198.6l-2.5 1.5M265.9 201.5l-3.2 1.9M270.1 204.5v1.6l1.4 .8M271.5 204.7v2.2"/>
<path d="M275 200.1v1.5l2.5 1.4M275 200.1l2.5 1.4M276.2 202.3l-3.7 2.1M277.5 203.4l-6 3.5M9.8 248.9h230.4v16.2h-230.4zM9.8 258.5h230.4M22.7 248.9v16.2M60.5 248.9v16.2M106.6 248.9v16.2M152.8 248.9v16.2M227.4 248.9v16.2"/>
<circle cx="344.6" cy="151.5" r="3.7"/>
</g>
<g fill="none" stroke="#c0c0c0" stroke-width=".28">
<path d="M4.8 4.8l5 5M4.8 4.8h422.2M4.8 4.8v269.8M9.8 9.8h412.2M9.8 9.8v259.8M57.5 4.8v5M110.3 4.8v5M163.1 4.8v5M213.4 4.8l2.5 2.5M215.9 7.3v2.5M218.4 4.8l-2.5 2.5M268.7 4.8v5"/>
<path d="M321.5 4.8v5M374.3 4.8v5M422 9.8v210.7M427 4.8l-5 5M427 4.8v269.8h-422.2M4.8 49.7h5M422 49.7h5M4.8 94.7h5M422 94.7h5M4.8 137.1l2.5 2.6M7.3 139.7l-2.5 2.6M7.3 139.7h2.5"/>
<path d="M422 139.7h2.6M424.6 139.7l2.4 2.4M427 137.3l-2.4 2.4M4.8 184.7h5M422 184.7h5M4.8 229.7h5M312 231.5v43.1M427 231.5h-177.8v33.6M427 220.5h-34.8v11M312 240.3h115M312 252.4h115M349.1 252.4v8.9"/>
<path d="M384.9 252.4v8.9M412.6 240.3v12.1M415.2 252.4v8.9M9.8 265.1h302.2M9.8 269.6l-5 5M9.8 269.6h302.2M57.5 269.6v5M110.3 269.6v5M163.1 269.6v5M215.9 272.2l-2.4 2.4M215.9 272.2l2.4 2.4M215.9 269.6v2.6"/>
<path d="M268.7 269.6v5M312 270.2h115M312 261.3h115M341.7 270.2v4.4M370.8 261.3v8.9M379.5 270.2v4.4M401.3 270.2v4.4"/>
</g>
<path d="M320.3 163.7a.34 .34 0 0 1 .5 0 .34 .34 0 0 1-.1 .5 .34 .34 0 0 1-.5-.1l.3-.2-.3 .2z" fill="#000"/>
<text font-size="5.4" x="416.5" y="249.1">A</text>
<g font-size="3.9">
<text x="343.5" y="153.2">1</text>
<text x="12.2" y="253.2">ITEM</text>
<text x="12.6" y="257.1">NO.</text>
<text x="28.7" y="255.1">PART NUMBER</text>
<text x="79.1" y="255.1">MFG</text>
<text x="120.2" y="255.1">DRAWING</text>
<text x="177.9" y="255.1">DESCRIPTION</text>
<text x="229.6" y="255.1">QTY.</text>
<text x="15.2" y="262.9">1</text>
<text x="29.4" y="262.9">CLKV3-ML-02</text>
<text x="82.3" y="262.9">--</text>
<text x="115.2" y="262.9">CLKV3-DWG-05</text>
<text x="165.1" y="262.9">Display panel - Back cover</text>
<text x="232.7" y="262.9">1</text>
</g>
<g font-size="3.5">
<text x="394.1" y="225.3">Benoit Frigon</text>
<text x="394.1" y="228.8">www.frigon.info</text>
<text x="419.3" y="259.7">B</text>
</g>
<g font-size="3.2">
<text x="316.7" y="238.4">ALARM CLOCK V3</text>
<text x="316.7" y="247.3">ASSY - DISPLAY FRAME - BACK</text>
<text x="316.7" y="250.8">ASSEMBLY - STEP 2</text>
<text x="316.7" y="259.7">CLKV3-AS-02</text>
<text x="353.3" y="259.7">CLKV3-DWG-31</text>
<text x="387.6" y="259.7">INCHES</text>
<text x="317" y="268.2">--</text>
</g>
<g font-size="2.8">
<text x="31" y="8.5">1</text>
<text x="85.1" y="8.5">2</text>
<text x="137.3" y="8.5">3</text>
<text x="189.7" y="8.5">4</text>
<text x="242.1" y="8.5">5</text>
<text x="294.4" y="8.5">6</text>
<text x="347.6" y="8.5">7</text>
<text x="400.3" y="8.5">8</text>
<text x="423.8" y="27.2">A</text>
<text x="6.7" y="71.8">B</text>
<text x="423.8" y="72.8">B</text>
<text x="6.4" y="118.6">C</text>
<text x="423.5" y="118.9">C</text>
<text x="6.5" y="162.1">D</text>
<text x="423.4" y="163">D</text>
<text x="6.7" y="207.9">E</text>
<text x="423.7" y="204.9">E</text>
<text x="313.1" y="234.6">PROJECT</text>
<text x="313.3" y="243.2">TITLE</text>
<text x="414.5" y="243.6">REV</text>
<text x="6.7" y="253.8">F</text>
<text x="313.7" y="255.3">PART #</text>
<text x="351" y="255.3">DOCUMENT #</text>
<text x="386.8" y="255.3">UNITS</text>
<text x="416.7" y="255.3">SIZE</text>
<text x="11.4" y="268.4">FILE : clkv3-dwg-31_assy-display-frame-back</text>
<text x="313.7" y="264.6">MATERIAL</text>
<text x="372.6" y="264.5">FINISH</text>
<text x="375.5" y="267.9">--</text>
<text x="32.7" y="273.3">1</text>
<text x="85.7" y="273.3">2</text>
<text x="137.6" y="273.3">3</text>
<text x="189.6" y="273.3">4</text>
<text x="243.2" y="273.2">5</text>
<text x="313.7" y="273.3">DATE</text>
<text x="324.5" y="273.3">12/13/2018</text>
<text x="344.1" y="273.1">APVD BY :</text>
<text x="383" y="273.1">SCALE</text>
<text x="393.8" y="273.1">3:2</text>
<text x="404.9" y="273.1">SHEET 3 OF 4</text>
</g>
<text font-size="2.7" x="251.7" y="235.2">NOTES :</text>
<text font-size="2.5" x="6.4" y="27">A</text>
</svg>
